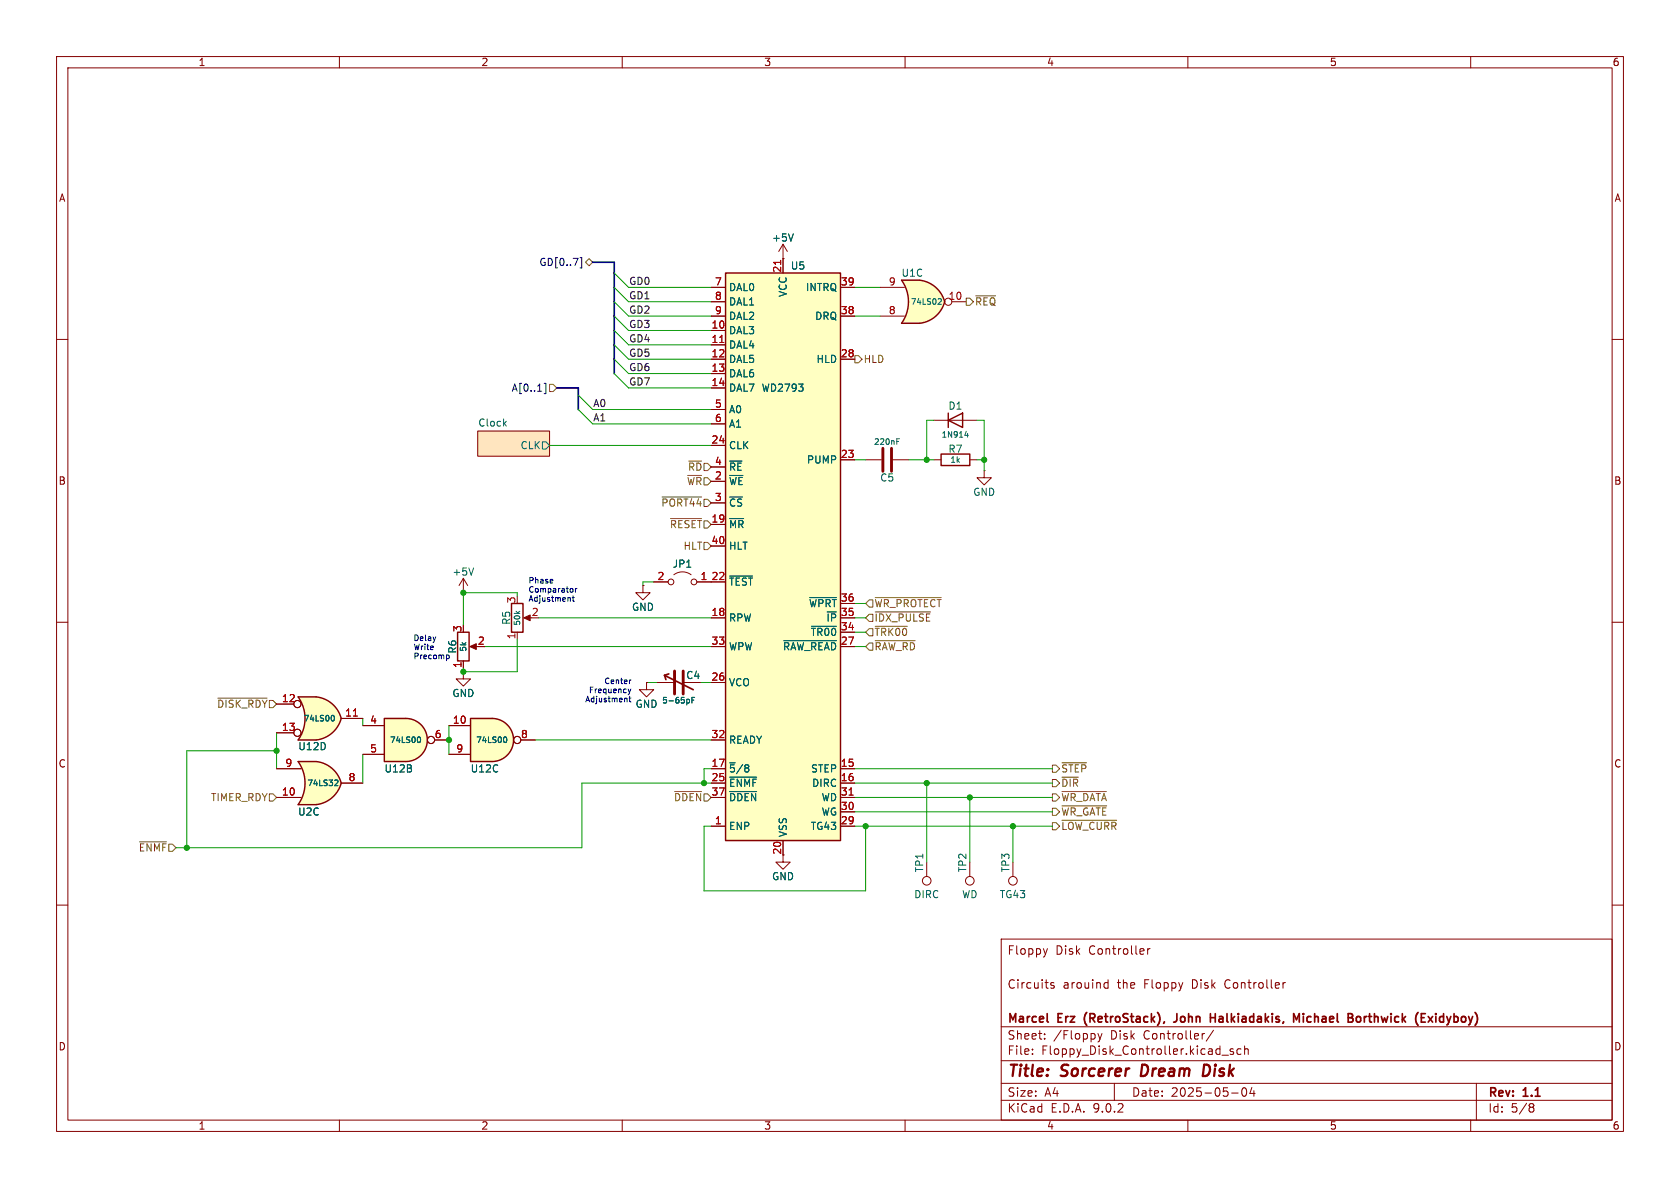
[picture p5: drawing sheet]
<svg xmlns="http://www.w3.org/2000/svg" width="297mm" height="210mm" viewBox="0 0 297 210" stroke-linecap="round" stroke-linejoin="round" font-family="sans-serif">
<g fill="none" stroke="#840000" stroke-width=".18">
<path d="M10 10h277v190h-277zM12 12h273v186h-273zM60 10v2M110 10v2M160 10v2M210 10v2M260 10v2M10 60h2M84.5 76.2h12.7v4.4h-12.7zM285 60h2M10 110h2M285 110h2"/>
<path d="M163.8 152.4v2.5M10 160h2M177 166h108v32h-108zM185.2 167.7l-.4 1M186.3 173.8l-.3-.1-.3 .2 .1 .2 .5 .2v.3h-.6M195.3 174.6h.6M195.3 173.8h.6M195.9 173.2v1.5M202.9 167.7v1M203.3 167.7l-.3 .1-.1 .2M226.8 173.7v1M227.2 173.7l-.2 .1-.2 .2"/>
<path d="M285 160h2M60 198v2M110 198v2M160 198v2M177 194.5h108M177 191.5h108M177 187.5h108M177 181.5h108M182.5 186.3v.1M182.5 185.5v.1M184.7 183.6v.1M184.7 182.8v.1"/>
<path d="M194.1 182.7l.4 1M194.5 183.7l-.2 .4-.2 .1M194.8 182.7l-.3 1M197 191.5v3M210 198v2M213 182.7l-.3 .1M214.5 182.1l-1.3 2M216 186.5h1.2M217.7 193.2h1.2M218 185.5l-.3-.1-.2 .2v.2l.5 .2v.3h-.5M219.4 185.5l-.4-.1-.3 .3v.4l.1 .2h.6M219.7 192.4l.2-.1a.81 .81 0 0 1 .6 .6 .81 .81 0 0 1-.3 .8l-.2 .1a.81 .81 0 0 1-.3-1.4z"/>
<path d="M220 185.5l.2-.1 .4 .1 .1 .9M220 184.9v1.5M221.3 192.2l-.3 1.1h.9M221.7 192.8v1M260 198v2M261 191.5v6.5M270.6 195.1h.3l.3 .3-.3 .3M270.6 195.7h.3M270.9 195.7l.2 .2 .1 .4-.3 .3h-.3"/>
<circle cx="163.8" cy="155.7" r=".76"/>
</g>
<path d="M201.9 188.2l-.2 2h.5M213.6 188.3l-.7-.1-.3 2h.5l.5-.3" fill="none" stroke="#840000" stroke-width=".4"/>
<path d="M191.8 179.6v1M208.1 179.2v1.1a.48 .48 0 0 1-.6 .4M214 179.9h.8M214.8 179.2v1.5M230.4 179.2v.1M230.4 179.7v1M239.9 179.8l.4-.1 .3 .3v.4l-.3 .3-.4-.1-.1-.2v-.4zM252.5 179.7l.8 1M253.3 179.7l-.8 1M185.2 180.6l.1 .1M228.7 180.7v-1.5l.5 1.1 .5-1.1v1.5" fill="none" stroke="#840000" stroke-width=".3"/>
<path d="M84.5 76.2h12.7v4.4h-12.7z" fill="#ffe5bf" stroke="#ffe5bf" stroke-width=".18"/>
<path d="M89.2 74.8l.3 .5M89.5 74.5l-.5 .5M95.9 78.1h.6l.7 .6-.7 .7h-.6z" fill="none" stroke="#006464" stroke-width=".18"/>
<path d="M52.7 134.6h3.2M52.7 142.2h3.2" fill="none" stroke="#ffffc2" stroke-width=".18"/>
<g fill="#ffffc2" stroke="#ffffc2" stroke-width=".18">
<path d="M55.3 137.1l5 1.3a5.2 5.2 0 0 1-4.4 3.8z"/>
<path d="M55.9 134.6a5.1 5.1 0 0 1 4.4 3.8l-5 1.3z"/>
</g>
<path d="M52.7 134.6h3.2v7.6h-3.2a6.7 6.7 0 0 0 0-7.6z" fill="#ffffc2"/>
<path d="M55.9 134.6h-3.2a6.6 6.6 0 0 1 0 7.6h3.2M55.9 134.6a5.1 5.1 0 0 1 4.4 3.8 5.2 5.2 0 0 1-4.4 3.8" fill="none" stroke="#840000" stroke-width=".25"/>
<path d="M48.9 135.9h4.3M60.3 138.4h3.8M48.9 141h4.3" fill="none" stroke="#840000" stroke-width=".18"/>
<path d="M59.3 137.9h.3l.1 .3-.6 .7h.6" fill="none" stroke="#006464" stroke-width=".18"/>
<path d="M159.4 57.2h3.2M159.4 49.5h3.2" fill="none" stroke="#ffffc2" stroke-width=".18"/>
<g fill="#ffffc2" stroke="#ffffc2" stroke-width=".18">
<path d="M162.6 49.5a5.2 5.2 0 0 1 4.4 3.8l-5 1.4z"/>
<path d="M162 52l5 1.3a5.1 5.1 0 0 1-4.4 3.9z"/>
</g>
<path d="M159.4 49.5h3.2v7.7h-3.2a6.6 6.6 0 0 0 0-7.7z" fill="#ffffc2"/>
<path d="M162.6 49.5h-3.2a6.6 6.6 0 0 1 0 7.7h3.2M162.6 49.5a5.2 5.2 0 0 1 4.4 3.8 5.1 5.1 0 0 1-4.4 3.9" fill="none" stroke="#840000" stroke-width=".25"/>
<g fill="none" stroke="#840000" stroke-width=".18">
<path d="M138.4 45.7h.1M138.4 43.2l-.7 1.3M138.4 43.2l.8 1.3M138.4 43.2v2.5M155.6 55.9h4.3M155.6 50.8h4.3M168.3 53.3h2.5M153 81.3h2.8M157.9 81.3h2.8M81.9 104.8h.1M81.9 102.2l-.7 1.3M81.9 102.2l.8 1.3"/>
<path d="M81.9 102.2v2.6M113.7 103.5v1.3h-1.3l1.3 1.2 1.2-1.2h-1.2M113.7 103.5h.1M115.6 102.9h2.5M119.1 101.6a2.54 2.54 0 0 1 3.1 0M123.2 102.9h2.5M114.3 120.7v1.2h-1.3l1.3 1.3 1.3-1.3h-1.3M114.3 120.7h.1M116.2 120.7h3.1M120.8 120.7h3M138.4 151.1v1.3h1.3l-1.3 1.3-1.2-1.3h1.2M171.4 152.4v2.5"/>
<path d="M179.1 152.4v2.5"/>
<circle cx="167.6" cy="53.3" r=".63"/>
<circle cx="118.6" cy="102.9" r=".51"/>
<circle cx="122.7" cy="102.9" r=".51"/>
<circle cx="171.4" cy="155.7" r=".76"/>
<circle cx="179.1" cy="155.7" r=".76"/>
</g>
<path d="M140.2 41.3l-.4 1.3M166 52.8h.3l.1 .3-.6 .7h.6M158.5 78h.4M158.5 77.6h.5M83.7 100.4l-.4 1.3M121.8 123.7l.1 .1-.1 .4M122.3 123.8h.4M122.8 123.3h-.5v1" fill="none" stroke="#006464" stroke-width=".18"/>
<path d="M156.1 79.2v4.1M157.6 79.2v4.1M119.3 118.6v4.1M120.8 118.6v4.1" fill="none" stroke="#840000" stroke-width=".51"/>
<path d="M117.5 119.4l5.1 2.5M117.5 119.4l.2 .7M118.2 119.1l-.7 .3" fill="none" stroke="#840000" stroke-width=".3"/>
<path d="M128.3 48.3h20.3v100.3h-20.3z" fill="#ffffc2"/>
<path d="M128.3 48.3h20.3v100.3h-20.3zM167.6 74.3l2.6-1.3v2.6zM167.6 73v2.6M166.4 80.3h5v2h-5zM80.9 111.8h2v5h-2zM90.4 106.7h2.1v5.1h-2.1z" fill="none" stroke="#840000" stroke-width=".25"/>
<g fill="none" stroke="#840000" stroke-width=".18">
<path d="M125.7 50.8h2.6M125.7 53.3h2.6M125.7 55.9h2.6M125.7 58.4h2.6M138.4 45.7v2.6M148.6 50.8h2.5M148.6 55.9h2.5M125.7 61h2.6M125.7 63.5h2.6M125.7 66h2.6M125.7 68.6h2.6M125.7 72.4h2.6"/>
<path d="M125.7 74.9h2.6M125.7 78.7h2.6M148.6 63.5h2.5M165.1 74.3h7.6M125.7 82.6h2.6M125.7 85.1h2.6M125.7 88.9h2.6M125.7 92.7h2.6M125.7 96.5h2.6M148.6 81.3h2.5M165.1 81.3h1.3M171.4 81.3h1.3"/>
<path d="M174 83.2v1.3h1.3l-1.3 1.2-1.3-1.2h1.3M174 83.2h.1M81.9 118.7v1.3h1.3l-1.3 1.3-1.3-1.3h1.3M81.9 118.7h.1M81.9 116.8v1.3M83.4 114.3h1.1M91.4 111.8v1.2M93 109.2h1M125.7 102.9h2.6M125.7 109.2h2.6M125.7 114.3h2.6M148.6 109.2h2.5"/>
<path d="M148.6 106.7h2.5M148.6 111.8h2.5M125.7 120.7h2.6M125.7 130.8h2.6M125.7 135.9h2.6M125.7 138.4h2.6M148.6 135.9h2.5M148.6 138.4h2.5M125.7 141h2.6M125.7 146.1h2.6M138.4 148.6v2.5M148.6 141h2.5"/>
<path d="M148.6 146.1h2.5M148.6 143.5h2.5"/>
</g>
<path d="M138 46v.7M127.2 60.5h.8M150.1 140.6h.7" fill="none" stroke="#a90000" stroke-width=".18"/>
<path d="M170.6 77h.6M171.1 76.6v.7M129 101.8h4M138.6 113.3h9.3M143.1 105.6h4.8M143.5 110.7h4.4M129 137.4h4.8M129 139.9h4.8" fill="none" stroke="#006464" stroke-width=".18"/>
<g fill="#840000" stroke="#840000" stroke-width=".18">
<path d="M83.1 114.3l1.1-.5v1z"/>
<path d="M92.6 109.2l1.1-.5v1z"/>
</g>
<path d="M87 127a3.8 3.8 0 0 1 3.8 3.8 3.8 3.8 0 0 1-3.8 3.8z" fill="#ffffc2" stroke="#ffffc2" stroke-width=".18"/>
<path d="M83.2 127h3.8v7.6h-3.8z" fill="#ffffc2"/>
<path d="M83.2 127h3.8a3.8 3.8 0 0 1 3.8 3.8 3.8 3.8 0 0 1-3.8 3.8h-3.8z" fill="none" stroke="#840000" stroke-width=".25"/>
<g fill="none" stroke="#840000" stroke-width=".18">
<path d="M79.4 133.4h3.8M79.4 128.3h3.8M92.1 130.8h2.5"/>
<circle cx="91.4" cy="130.8" r=".63"/>
</g>
<path d="M89.3 130.3a.53 .53 0 0 1 .3 .5 .53 .53 0 0 1-.3 .5" fill="none" stroke="#006464" stroke-width=".18"/>
<path d="M71.8 127a3.8 3.8 0 0 1 3.7 3.8 3.8 3.8 0 0 1-3.7 3.8z" fill="#ffffc2" stroke="#ffffc2" stroke-width=".18"/>
<path d="M67.9 127h3.9v7.6h-3.9z" fill="#ffffc2"/>
<path d="M67.9 127h3.9a3.8 3.8 0 0 1 3.7 3.8 3.8 3.8 0 0 1-3.7 3.8h-3.9z" fill="none" stroke="#840000" stroke-width=".25"/>
<g fill="none" stroke="#840000" stroke-width=".18">
<path d="M64.1 128.3h3.8M64.1 133.4h3.8M76.8 130.8h2.6"/>
<circle cx="76.2" cy="130.8" r=".63"/>
</g>
<path d="M74 130.3a.53 .53 0 0 1 .4 .5 .53 .53 0 0 1-.4 .5" fill="none" stroke="#006464" stroke-width=".18"/>
<path d="M52.7 123.2h3.2M52.7 130.8h3.2" fill="none" stroke="#ffffc2" stroke-width=".18"/>
<g fill="#ffffc2" stroke="#ffffc2" stroke-width=".18">
<path d="M55.3 125.6l5 1.4a5.2 5.2 0 0 1-4.4 3.8z"/>
<path d="M55.9 123.2a5.1 5.1 0 0 1 4.4 3.8l-5 1.3z"/>
</g>
<path d="M52.7 123.2h3.2v7.6h-3.2a6.7 6.7 0 0 0 0-7.6z" fill="#ffffc2"/>
<path d="M55.9 123.2h-3.2a6.6 6.6 0 0 1 0 7.6h3.2M55.9 123.2a5.1 5.1 0 0 1 4.4 3.8 5.2 5.2 0 0 1-4.4 3.8" fill="none" stroke="#840000" stroke-width=".25"/>
<g fill="none" stroke="#840000" stroke-width=".18">
<path d="M125.7 50.8h2.6M125.7 53.3h2.6M125.7 55.9h2.6M125.7 58.4h2.6M138.4 45.7h.1M138.4 45.7v2.6M148.6 50.8h2.5M148.6 55.9h2.5M125.7 61h2.6M125.7 63.5h2.6M125.7 66h2.6M125.7 68.6h2.6"/>
<path d="M125.7 72.4h2.6M125.7 74.9h2.6M125.7 78.7h2.6M148.6 63.5h2.5M125.7 82.6h2.6M125.7 85.1h2.6M125.7 88.9h2.6M125.7 92.7h2.6M125.7 96.5h2.6M148.6 81.3h2.5M81.9 118.7h.1M81.9 116.8v1.3"/>
<path d="M113.7 103.5h.1M115.6 102.9h2.5M123.2 102.9h5.1M125.7 109.2h2.6M125.7 114.3h2.6M148.6 109.2h2.5M148.6 106.7h2.5M148.6 111.8h2.5M48.9 124.5h3M48.9 129.5h3M48.9 135.9h4.3M60.3 127h3.8"/>
<path d="M60.3 138.4h3.8M64.1 128.3h3.8M64.1 133.4h3.8M76.8 130.8h2.6M79.4 128.3h3.8M79.4 133.4h3.8M92.1 130.8h2.5M114.3 120.7h.1M116.2 120.7h3.1M120.8 120.7h3M125.7 130.8h2.6M125.7 135.9h2.6"/>
<path d="M125.7 138.4h2.6M125.7 120.7h2.6M148.6 135.9h2.5M148.6 138.4h2.5M48.9 141h4.3M125.7 141h2.6M125.7 146.1h2.6M138.4 148.6v2.5M148.6 141h2.5M148.6 146.1h2.5M148.6 143.5h2.5"/>
<circle cx="52.6" cy="124.5" r=".63"/>
<circle cx="52.6" cy="129.5" r=".63"/>
<circle cx="76.2" cy="130.8" r=".63"/>
<circle cx="91.4" cy="130.8" r=".63"/>
</g>
<path d="M138 46v.7M127.2 60.5h.8M62.5 126.6h.7M150.1 140.6h.7" fill="none" stroke="#a90000" stroke-width=".18"/>
<g fill="none" stroke="#006464" stroke-width=".18">
<path d="M140.2 41.3l-.4 1.3M129 101.8h4M138.6 113.3h9.3M143.1 105.6h4.8M143.5 110.7h4.4M58.8 126.5a.53 .53 0 0 1 .3 .5 .53 .53 0 0 1-.3 .5M59.3 137.9h.3l.1 .3-.6 .7h.6M74 130.3a.53 .53 0 0 1 .4 .5 .53 .53 0 0 1-.4 .5M89.3 130.3a.53 .53 0 0 1 .3 .5 .53 .53 0 0 1-.3 .5M121.8 123.7l.1 .1-.1 .4M122.3 123.8h.4M122.8 123.3h-.5v1"/>
<path d="M129 137.4h4.8M129 139.9h4.8"/>
</g>
<path d="M102.5 45.5h.4v1.9h-.4M96.2 67.8h.3v1.8h-.3" fill="none" stroke="#000084" stroke-width=".18"/>
<g fill="none" stroke="#725600" stroke-width=".18">
<path d="M104.1 45.7l.7 .7-.7 .6-.6-.6zM170.8 52.7h.6l.7 .6-.7 .7h-.6zM172.5 52.3h3.5M97.2 67.9h.6l.6 .7-.6 .6h-.6zM151.1 62.9h.7l.6 .6-.6 .6h-.7zM117 87.9h7M118.6 91.7h5.4M124.5 95.9h.6l.6 .6-.6 .7h-.6zM153.7 113.7h.6v1.2h-.6l-.7-.6zM153.7 108.6h.6v1.3h-.6l-.7-.7zM153.7 111.1h.6v1.3h-.6l-.7-.6zM153.7 106h.6v1.3h-.6l-.7-.6z"/>
<path d="M154.7 113.3h7.1M154.7 108.2h9.8M154.7 110.7h5.7M154.7 105.6h11.7M38.5 123.4h8.7M119.3 139.9h4.7M186.1 135.3h.6l.6 .6-.6 .6h-.6zM186.1 137.8h.6l.6 .6-.6 .7h-.6zM187.7 139.9h7.9M187.7 134.8h4.4M187.7 137.4h2.9M24.7 148.8h4.7"/>
<path d="M47.6 140.3h.7l.6 .7-.6 .6h-.7zM186.1 145.4h.6l.6 .7-.6 .6h-.6zM186.1 142.9h.6l.6 .6-.6 .6h-.6zM186.1 140.3h.6l.6 .7-.6 .6h-.6zM187.7 145h9.7M187.7 142.5h8"/>
</g>
<path d="M104.8 46.4h3.8v19.6M98.4 68.6h3.8v3.8" fill="none" stroke="#000084" stroke-width=".3"/>
<g fill="none" stroke="#009600" stroke-width=".18">
<path d="M108.6 50.8l2.5 2.5h14.6M108.6 53.3l2.5 2.6h14.6M108.6 55.9l2.5 2.5h14.6M108.6 58.4l2.5 2.6h14.6M108.6 48.3l2.5 2.5h14.6M151.1 55.9h4.5M151.1 50.8h4.5M97.2 78.7h28.5M102.2 69.9l2.6 2.5h20.9M102.2 72.4l2.6 2.5h20.9M108.6 66l2.5 2.6h14.6M108.6 63.5l2.5 2.5h14.6"/>
<path d="M108.6 61l2.5 2.5h14.6M165.1 74.3h-1.3v7M172.7 74.3h1.3v8.9M151.1 81.3h1.9M160.7 81.3h4.4M172.7 81.3h1.3M85.7 114.3h40M91.4 105.4v-.6h-9.5v5.7M91.4 113v5.7h-9.5v-.6M95.2 109.2h30.5M115.6 102.9h-1.9v.6M151.1 109.2h1.9"/>
<path d="M151.1 106.7h1.9M151.1 111.8h1.9M151.1 114.3h1.9M48.9 132.7h-15.9v17.2M48.9 129.5v6.4M64.1 127v1.3M64.1 133.4v5M79.4 128.3v5.1M94.6 130.8h31.1M114.3 120.7h1.9M123.8 120.7h1.9M125.7 138.4h-22.8v11.5h-71.8"/>
<path d="M125.7 135.9h-1.2v2.5M151.1 138.4h35M151.1 135.9h35M163.8 138.4v14M125.7 146.1h-1.2v11.4h28.5v-11.4M151.1 141h35M151.1 146.1h35M151.1 143.5h35M171.4 141v11.4M179.1 146.1v6.3"/>
</g>
<g fill="none" stroke="#0000c2" stroke-width=".18">
<path d="M79.4 116v.4l-.4 .1M97.7 102.5v.2h-.4M100.7 105.6l.1 .2v.5M101.1 104l.2 .2v.3l-.2 .2M101.2 105.6h.3M101.3 105.3v.9l.2 .1M101.7 104v.7M102 104l-.3 .2M110.7 123.4l.2 .2v.5M111 121.8l.3 .7M111.2 123.4h.4M111.3 122.5l-.3 .3"/>
<path d="M111.3 123.1v.8l.3 .2M111.5 121.8l-.2 .7M111.6 120.2l-.3 .1"/>
</g>
<g fill="#009600" stroke="#009600" stroke-width=".18">
<circle cx="79.4" cy="130.8" r=".46"/>
<circle cx="33" cy="149.9" r=".46"/>
<circle cx="81.9" cy="118.7" r=".46"/>
<circle cx="48.9" cy="132.7" r=".46"/>
<circle cx="153" cy="146.1" r=".46"/>
<circle cx="124.5" cy="138.4" r=".46"/>
<circle cx="171.4" cy="141" r=".46"/>
<circle cx="179.1" cy="146.1" r=".46"/>
<circle cx="163.8" cy="138.4" r=".46"/>
<circle cx="81.9" cy="104.8" r=".46"/>
<circle cx="174" cy="81.3" r=".46"/>
<circle cx="163.8" cy="81.3" r=".46"/>
</g>
<g font-size="2.8" fill="#840000">
<text x="178" y="190.9">Title:</text>
<text x="187.7" y="190.9">Sorcerer</text>
<text x="202.6" y="190.9">Dream</text>
<text x="214.3" y="190.9">Disk</text>
</g>
<g font-size="2.1" fill="#840000">
<text x="178" y="169">Floppy</text>
<text x="186.6" y="169">Disk</text>
<text x="192.5" y="169">Controller</text>
<text x="178" y="175">Circuits</text>
<text x="187.9" y="175">arouind</text>
<text x="197.6" y="175">the</text>
<text x="202.4" y="175">Floppy</text>
<text x="211" y="175">Disk</text>
<text x="216.9" y="175">Controller</text>
<text x="178" y="184">Sheet:</text>
<text x="178" y="181.2">Marcel</text>
<text x="186.2" y="184">/Floppy</text>
<text x="187.1" y="181.2">Erz</text>
<text x="192.3" y="181.2">(RetroStack),</text>
<text x="196.4" y="184">Disk</text>
<text x="202.3" y="184">Controller/</text>
<text x="208.9" y="181.2">John</text>
<text x="215.8" y="181.2">Halkiadakis,</text>
<text x="231.1" y="181.2">Michael</text>
<text x="241.4" y="181.2">Borthwick</text>
<text x="253.9" y="181.2">(Exidyboy)</text>
<text x="178" y="186.7">File:</text>
<text x="184.1" y="186.7">Floppy_Disk_Controller.kicad_sch</text>
<text x="178" y="196.9">KiCad</text>
<text x="178" y="194.1">Size:</text>
<text x="184.7" y="194.1">A4</text>
<text x="185.7" y="196.9">E.D.A.</text>
<text x="193.3" y="196.9">9.0.2</text>
<text x="200" y="194.1">Date:</text>
<text x="207" y="194.1">2025-05-04</text>
<text x="263" y="194.3">Rev:</text>
<text x="263" y="196.9">Id:</text>
<text x="267.1" y="196.9">5/8</text>
<text x="269.4" y="194.3">1.1</text>
</g>
<g font-size="1.8" fill="#840000">
<text x="35" y="11.9">1</text>
<text x="85" y="11.9">2</text>
<text x="135" y="11.9">3</text>
<text x="185" y="11.9">4</text>
<text x="235" y="11.9">5</text>
<text x="285" y="11.9">6</text>
<text x="10.3" y="35.9">A</text>
<text x="285.3" y="35.9">A</text>
<text x="10.3" y="85.9">B</text>
<text x="285.3" y="85.9">B</text>
<text x="10.3" y="135.9">C</text>
<text x="285.3" y="135.9">C</text>
<text x="10.3" y="185.9">D</text>
<text x="285.3" y="185.9">D</text>
<text x="35" y="199.9">1</text>
<text x="85" y="199.9">2</text>
<text x="135" y="199.9">3</text>
<text x="185" y="199.9">4</text>
<text x="235" y="199.9">5</text>
<text x="285" y="199.9">6</text>
</g>
<g font-size="1.8" fill="#000084">
<text x="95.2" y="47.2">GD[0..7]</text>
<text x="90.4" y="69.4">A[0..1]</text>
</g>
<g font-size="1.8" fill="#006464">
<text x="136.4" y="42.9">+5V</text>
<text x="139.7" y="47.9">U5</text>
<text x="128.8" y="51.7">DAL0</text>
<text x="139.3" y="52.6" transform="rotate(-90 139.3 52.6)">VCC</text>
<text x="142.4" y="51.7">INTRQ</text>
<text x="159.3" y="49.1">U1C</text>
<text x="128.8" y="54.2">DAL1</text>
<text x="128.8" y="56.7">DAL2</text>
<text x="128.8" y="59.3">DAL3</text>
<text x="144" y="56.7">DRQ</text>
<text x="128.8" y="61.8">DAL4</text>
<text x="128.8" y="64.4">DAL5</text>
<text x="144.3" y="64.4">HLD</text>
<text x="128.8" y="66.9">DAL6</text>
<text x="128.8" y="69.4">DAL7</text>
<text x="134.5" y="69.4">WD2793</text>
<text x="84.5" y="75.5">Clock</text>
<text x="128.8" y="73.3">A0</text>
<text x="128.8" y="75.8">A1</text>
<text x="167.6" y="72.6">D1</text>
<text x="91.9" y="79.6">CLK</text>
<text x="128.8" y="79.6">CLK</text>
<text x="128.8" y="83.4">~{RE}</text>
<text x="142.6" y="82.1">PUMP</text>
<text x="167.6" y="80.2">R7</text>
<text x="128.8" y="86">~{WE}</text>
<text x="128.8" y="89.8">~{CS}</text>
<text x="155.5" y="85.3">C5</text>
<text x="172" y="87.9">GND</text>
<text x="128.8" y="93.6">~{MR}</text>
<text x="79.9" y="102">+5V</text>
<text x="118.8" y="100.6">JP1</text>
<text x="128.8" y="97.4">HLT</text>
<text x="128.8" y="103.7">~{TEST}</text>
<text x="142.9" y="107.5">~{WPRT}</text>
<text x="90.4" y="110.6" transform="rotate(-90 90.4 110.6)">R5</text>
<text x="111.6" y="108.2">GND</text>
<text x="128.8" y="110.1">RPW</text>
<text x="143.2" y="112.6">~{TR00}</text>
<text x="146" y="110.1">~{IP}</text>
<text x="80.9" y="115.6" transform="rotate(-90 80.9 115.6)">R6</text>
<text x="128.8" y="115.2">WPW</text>
<text x="138.3" y="115.2">~{RAW_READ}</text>
<text x="79.9" y="123.4">GND</text>
<text x="112.3" y="125.3">GND</text>
<text x="121.2" y="120.2">C4</text>
<text x="128.8" y="121.5">VCO</text>
<text x="128.8" y="131.7">READY</text>
<text x="52.6" y="132.8">U12D</text>
<text x="67.9" y="136.8">U12B</text>
<text x="83.1" y="136.8">U12C</text>
<text x="128.8" y="136.8">~{5}/8</text>
<text x="143.3" y="136.8">STEP</text>
<text x="128.8" y="139.3">~{ENMF}</text>
<text x="128.8" y="141.8">~{DDEN}</text>
<text x="143.5" y="139.3">DIRC</text>
<text x="145.2" y="141.8">WD</text>
<text x="52.6" y="144.4">U2C</text>
<text x="128.8" y="146.9">ENP</text>
<text x="139.3" y="148.1" transform="rotate(-90 139.3 148.1)">VSS</text>
<text x="143.2" y="146.9">TG43</text>
<text x="145.2" y="144.4">WG</text>
<text x="136.4" y="155.8">GND</text>
<text x="163.4" y="154.3" transform="rotate(-90 163.4 154.3)">TP1</text>
<text x="171" y="154.3" transform="rotate(-90 171 154.3)">TP2</text>
<text x="178.7" y="154.3" transform="rotate(-90 178.7 154.3)">TP3</text>
<text x="161.5" y="159">DIRC</text>
<text x="170" y="159">WD</text>
<text x="176.6" y="159">TG43</text>
</g>
<g font-size="1.8" fill="#0f0f0f">
<text x="111.1" y="53">GD1</text>
<text x="111.1" y="50.5">GD0</text>
<text x="111.1" y="58.1">GD3</text>
<text x="111.1" y="55.5">GD2</text>
<text x="111.1" y="63.2">GD5</text>
<text x="111.1" y="65.7">GD6</text>
<text x="111.1" y="60.6">GD4</text>
<text x="111.1" y="68.2">GD7</text>
<text x="104.8" y="74.6">A1</text>
<text x="104.8" y="72">A0</text>
</g>
<g font-size="1.8" fill="#a90000">
<text x="126.3" y="50.5">7</text>
<text x="126.3" y="53.1">8</text>
<text x="138.2" y="48.3" transform="rotate(-90 138.2 48.3)">21</text>
<text x="148.5" y="50.5">39</text>
<text x="157" y="50.5">9</text>
<text x="167.6" y="53.1">10</text>
<text x="125.7" y="58.2">10</text>
<text x="126.3" y="55.6">9</text>
<text x="148.5" y="55.6">38</text>
<text x="157" y="55.6">8</text>
<text x="125.7" y="60.7">11</text>
<text x="125.7" y="63.2">12</text>
<text x="125.7" y="65.8">13</text>
<text x="148.5" y="63.2">28</text>
<text x="125.7" y="68.3">14</text>
<text x="126.3" y="72.1">5</text>
<text x="126.3" y="74.7">6</text>
<text x="125.7" y="78.5">24</text>
<text x="126.3" y="82.3">4</text>
<text x="148.5" y="81">23</text>
<text x="126.3" y="84.8">2</text>
<text x="126.3" y="88.6">3</text>
<text x="125.7" y="92.5">19</text>
<text x="125.7" y="96.3">40</text>
<text x="91.2" y="106.8" transform="rotate(-90 91.2 106.8)">3</text>
<text x="116.1" y="102.6">2</text>
<text x="123.8" y="102.6">1</text>
<text x="125.7" y="102.6">22</text>
<text x="148.5" y="106.4">36</text>
<text x="81.7" y="111.8" transform="rotate(-90 81.7 111.8)">3</text>
<text x="91.2" y="113.1" transform="rotate(-90 91.2 113.1)">1</text>
<text x="93.9" y="109">2</text>
<text x="125.7" y="109">18</text>
<text x="148.5" y="109">35</text>
<text x="148.5" y="111.5">34</text>
<text x="81.7" y="118.2" transform="rotate(-90 81.7 118.2)">1</text>
<text x="84.4" y="114">2</text>
<text x="125.7" y="114">33</text>
<text x="148.5" y="114">27</text>
<text x="49.7" y="124.2">12</text>
<text x="125.7" y="120.4">26</text>
<text x="49.7" y="129.3">13</text>
<text x="60.9" y="126.7">11</text>
<text x="65.3" y="128">4</text>
<text x="76.8" y="130.6">6</text>
<text x="80" y="128">10</text>
<text x="92" y="130.6">8</text>
<text x="125.7" y="130.6">32</text>
<text x="50.3" y="135.6">9</text>
<text x="65.3" y="133.1">5</text>
<text x="80.6" y="133.1">9</text>
<text x="125.7" y="135.6">17</text>
<text x="148.5" y="135.6">15</text>
<text x="49.7" y="140.7">10</text>
<text x="61.5" y="138.2">8</text>
<text x="125.7" y="138.2">25</text>
<text x="125.7" y="140.7">37</text>
<text x="148.5" y="138.2">16</text>
<text x="148.5" y="140.7">31</text>
<text x="148.5" y="143.3">30</text>
<text x="126.3" y="145.8">1</text>
<text x="148.5" y="145.8">29</text>
<text x="138.2" y="151.2" transform="rotate(-90 138.2 151.2)">20</text>
</g>
<g font-size="1.8" fill="#725600">
<text x="172.3" y="54.2">~{REQ}</text>
<text x="152.6" y="64.4">HLD</text>
<text x="121.5" y="83.4">~{RD}</text>
<text x="116.8" y="89.8">~{PORT44}</text>
<text x="121.3" y="86">~{WR}</text>
<text x="118.3" y="93.6">~{RESET}</text>
<text x="120.7" y="97.4">HLT</text>
<text x="154.5" y="107.5">~{WR_PROTECT}</text>
<text x="154.5" y="110.1">~{IDX_PULSE}</text>
<text x="154.5" y="112.6">~{TRK00}</text>
<text x="154.5" y="115.2">~{RAW_RD}</text>
<text x="38.3" y="125.3">~{DISK_RDY}</text>
<text x="187.5" y="136.8">~{STEP}</text>
<text x="37.2" y="141.8">TIMER_RDY</text>
<text x="119" y="141.8">~{DDEN}</text>
<text x="187.5" y="141.8">~{WR_DATA}</text>
<text x="187.5" y="139.3">~{DIR}</text>
<text x="187.5" y="146.9">~{LOW_CURR}</text>
<text x="187.5" y="144.4">~{WR_GATE}</text>
<text x="24.4" y="150.7">~{ENMF}</text>
</g>
<g font-size="1.4" fill="#006464">
<text x="160.9" y="54.1">74LS02</text>
<text x="166.4" y="77.6">1N914</text>
<text x="154.4" y="78.8">220nF</text>
<text x="167.9" y="82">1k</text>
<text x="92.2" y="110.7" transform="rotate(-90 92.2 110.7)">50k</text>
<text x="82.6" y="115.3" transform="rotate(-90 82.6 115.3)">5k</text>
<text x="117" y="124.6">5-65pF</text>
<text x="53.6" y="127.7">74LS00</text>
<text x="68.8" y="131.5">74LS00</text>
<text x="84.1" y="131.5">74LS00</text>
<text x="54.2" y="139.2">74LS32</text>
</g>
<g font-size="1.4" fill="#0000c2">
<text x="93.3" y="103.2">Phase</text>
<text x="93.3" y="104.8">Comparator</text>
<text x="93.3" y="106.4">Adjustment</text>
<text x="73" y="113.4">Delay</text>
<text x="73" y="115">Write</text>
<text x="73" y="116.6">Precomp</text>
<text x="103.3" y="124.2">Adjustment</text>
<text x="104" y="122.6">Frequency</text>
<text x="106.7" y="121">Center</text>
</g>
</svg>
